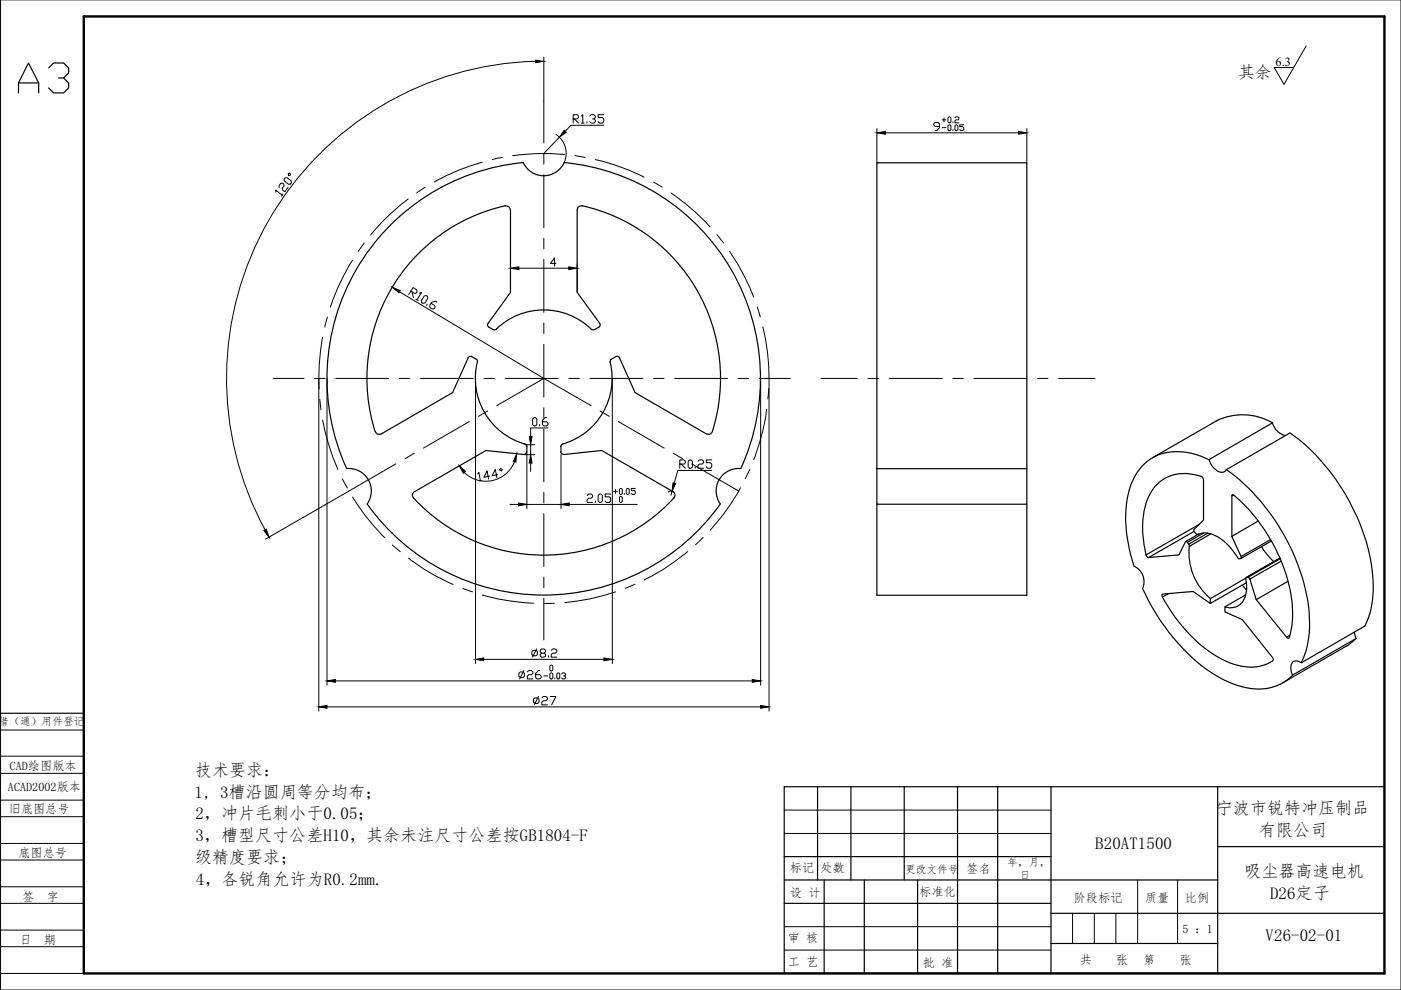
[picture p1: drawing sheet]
<svg xmlns="http://www.w3.org/2000/svg" width="297mm" height="210mm" viewBox="0 0 297 210" stroke-linecap="round" stroke-linejoin="round" font-family="sans-serif">
<!-- layer: 0 -->
<g fill="none" stroke="#000" stroke-width=".25">
<path d="M185.9 34.5h31.8v64.9h-31.8zM107.1 43.6a37.5 37.5 0 0 0-27.6 47.9M107.1 43.7l.8 .2 .3 .6M108.2 44.5v17.5l-4.8 6.7 .1 .5 1.1 .7M123.4 43.7l-.7 .2-.3 .6v17.5l4.8 6.6v.4l-.1 .2-1.1 .7M123.4 43.6a37.5 37.5 0 0 1 27.6 47.9M100 75.6h-.4l-.3 .3-3.3 7.3-15.2 8.8M100 75.6l1.2 .7v.4M101.2 76.7a14.5 14.5 0 0 0 10.1 17.4M105.2 69.8a14.5 14.5 0 0 1 20.1 0M105.2 69.8l-.6 .1M125.3 69.8l.7 .1"/>
<path d="M129.4 76.7a14.5 14.5 0 0 1-10.1 17.4M130.6 75.6l-1.1 .7-.1 .4M130.6 75.6h.4l.3 .3 3.3 7.3 15.2 8.8M73.5 99.3a45.9 45.9 0 0 1 37.4-64.8 4.8 4.8 0 0 0 4.4 2.8 4.8 4.8 0 0 0 4.3-2.8 46 46 0 0 1 37.5 64.8 4.8 4.8 0 0 0-4.6 2.4 4.8 4.8 0 0 0 .2 5.2 46 46 0 0 1-74.9 0 4.8 4.8 0 0 0 .3-5.2 4.8 4.8 0 0 0-4.6-2.3M79.6 91.5l.5 .5h.7M111.1 96.4l-8.1-.9-15.1 8.7M111.3 94.2l.4 .5M111.7 95.8l-.2 .4-.4 .1M111.7 94.7v1.1M118.9 95.8l.2 .4 .4 .1M118.9 94.7v1.1M119.3 94.2l-.4 .5"/>
<path d="M119.5 96.4l8.1-.9 15.1 8.7M151 91.5l-.5 .5h-.7M185.9 99.4v7.5h31.8v-7.5M260 99.6a44.2 44.2 0 0 1 17.6 30.1 20.7 20.7 0 0 1-1.7 10.8 1.3 1.3 0 0 0-2.1 .4v1.4l.3 .8a10.5 10.5 0 0 1-10.8 2.5 28.7 28.7 0 0 1-13.8-9.6 47.6 47.6 0 0 1-7.2-11.2M260 99.6a1.56 1.56 0 0 1-2.6-.3l-.5-.7-.6-1.1a12.8 12.8 0 0 0-11.8-.5 11.9 11.9 0 0 0-5.6 9.3 30 30 0 0 0 1.5 13.7M260 99.6l13.5-7.8a43.7 43.7 0 0 1 17.6 31.2 19.2 19.2 0 0 1-1.7 9.7l-13.5 7.8M269.8 89.6a12.6 12.6 0 0 0-11.9-.4l-13.5 7.8M269.8 89.6a3.7 3.7 0 0 0 2.7 2.8M269.8 89.6l-13.5 7.9M87.9 104.2l-.4 .4v.8a37.4 37.4 0 0 0 55.5 0v-.8l-.3-.4M185.9 106.9v19.3h31.8v-19.3M243 117.7l.1 .2 .4 .3"/>
<path d="M252.2 115.8a12.7 12.7 0 0 0 4.4 11.1M253.2 112.2l-.1 .4 .5 .6M253.2 112.7l-9.7 5.5M253.6 113.1l.3 .2M253.9 113.3a4.9 4.9 0 0 1 5.1 1.1l1.5 1.4 1.9 2.4M254.2 113.2l-2.8 1.6M254.2 111.2l-11.2 6.5M254.7 101l.4 .7M254.7 101a8.7 8.7 0 0 0-9.9 2.2 14.9 14.9 0 0 0-2.4 11.2l.6 3.3M255.2 101.7v8.6l-2 1.9M255.2 113l-3.5 2M256.1 113l-4.1 2.4-.4-.6h-.2l-1.4 2.9-6.5 .5"/>
<path d="M256.7 113.2l-4.5 2.6-.2-.4M261.5 105l-.3 .2M262.4 118.2l.3 .3 .5-.2-2-4.6v-8.5a.23 .23 0 0 1 .1-.3 .23 .23 0 0 1 .3 .1 35.6 35.6 0 0 1 12.5 24.6 13.8 13.8 0 0 1-.9 5.7l-.4-.2-6.5-8M266.8 110.5l-5.6 3.2M267.4 115.9l1.4 1.9 1.2 1.3M269.4 114.4l-6.3 3.6M269.6 114.7l-6.5 3.7M271.4 118.5l-6.8 3.9M271.6 119l-6.6 3.8M240.4 120a3.6 3.6 0 0 1 1.8 4.8M247.7 125.9l-1.2 .7M263.4 124.1l.9 1.1"/>
<path d="M264.1 126.1l-4.4 2.6M264.2 122.4l7.2-4.1-7.1 4.1M264.3 123.5l-7.7 4.4M264.5 122.4l.5 .4M264.6 122.4h-.4l-.1 .2a6.1 6.1 0 0 1-1.1 5.6l-1.3 .5a3.2 3.2 0 0 1-2 0v1l3.7 1.7 6.4 8a.47 .47 0 0 1 .1 .7 9.2 9.2 0 0 1-8.3 .8 27.2 27.2 0 0 1-13.2-11.1l-1.9-3.2-.1-.5 .1-.1 6.5-.6 3.6 2.5v-1l7.5-4.3M265 122.8l1.3 4.3M273.1 123.2l-6.8 3.9M273.5 134.7l-.7 .4M287.2 134l.3 1.3M287.5 135.3l-2.1 1.7-13.5 7.8M287.6 135.4l-13.5 7.7"/>
</g>
<g fill="none" stroke="#000" stroke-width=".21">
<path d="M.1 0h296.9v209.9h-296.9zM.1 154.8h17.7M.1 178.8h17.7M.1 173.2h17.7M.1 169.6h17.7M.1 164h17.7M.1 160.3h17.7M166.3 176.7h56.5M166.3 171.8h56.5M.1 197.2h17.7M.1 191.5h17.7M.1 188h17.7"/>
<path d="M.1 182.3h17.7M166.3 196.5h56.5M.1 206.4h17.7M.1 200.7h17.7M166.3 201.4h56.5"/>
</g>
<path d="M17.8 3.5h275.7v202.9h-275.7z" fill="none" stroke="#000" stroke-width=".51"/>
<g fill="none" stroke="#000" stroke-width=".25">
<path d="M.1 151.2h17.7M173.3 166.8v19.8M180.4 166.8v19.8M191.7 166.8v19.8M203 166.8v39.6M211.5 166.8v39.6M222.8 166.8v39.6M258.2 166.8v39.6M258.2 179.5h35.3M293.5 166.8h-127.2v39.6h127.2M166.3 191.5h56.5M166.3 186.6h91.9"/>
<path d="M166.3 181.6h56.5M174.7 186.6v19.8M183.2 186.6v19.8M194.5 186.6v19.8M222.8 193.6h70.7M17.8 206.4v-39.6v39.6M222.8 200h35.4"/>
</g>
<path d="M276.9 9.8l-4.7 8.1-2-3.6h4.1M227.4 193.6v6.4M232 193.6v6.4M236.6 193.6v6.4M241.2 186.6v13.4M249.7 186.6v13.4" fill="none" stroke="#000" stroke-width=".21"/>
<g fill="none" stroke="#000" stroke-width=".21">
<path d="M90.2 39.7l-1.9 1.2M102.2 34.4a45.7 45.7 0 0 0-10.1 4.2M106.5 33.4l-2.1 .4M115.3 21.5v8.8M115.3 32.6v2.2M115.3 37.1v11.2M119.7 32.7a50.3 50.3 0 0 0-11 .3M121.9 33l2.2 .4M126.2 33.8a45.2 45.2 0 0 1 10.4 3.8M138.5 38.6l1.9 1.1M74.7 55.2a44 44 0 0 0-4.7 9.9M77.2 51.5l-1.3 1.8"/>
<path d="M86.6 42.2a45.8 45.8 0 0 0-8 7.6M115.3 50.5v2.3M115.3 55v11.2M142.3 40.9a46.2 46.2 0 0 1 8.3 7.2M152 49.8l1.4 1.7M154.7 53.3a45.7 45.7 0 0 1 5.1 9.7M68.4 71.5a49.2 49.2 0 0 0-.8 11M69.4 67.2l-.5 2.2M115.3 68.5v2.3M115.3 73v11.2M160.6 65.1l.6 2.1M161.7 69.3a45.2 45.2 0 0 1 1.4 10.9"/>
<path d="M57.9 80.2h6.6M66.7 80.2h2.2M67.8 84.7l.3 2.2M68.4 89a47.5 47.5 0 0 0 3.3 10.5M71.2 80.2h11.2M83.9 98.4l-9.9 5.7M84.7 80.2h2.2M87.8 96.1l-1.9 1.2M89.1 80.2h11.3M99.5 89.4l-9.7 5.6M102.6 80.2h2.2M103.4 87.1l-1.9 1.2"/>
<path d="M105.4 86l9.9-5.8 10 5.8M107.1 80.2h11.2M115.3 86.5v2.2M115.3 90.9v11.3M120.6 80.2h2.2M125.1 80.2h11.2M127.2 87.1l2 1.2M131.1 89.4l9.7 5.6M138.5 80.2h2.3M142.8 96.1l1.9 1.2M143 80.2h11.2M146.7 98.4l9.9 5.7"/>
<path d="M156.5 80.2h2.2M159 99.5l-1 2M161 80.2h6.5M162.5 86.8a43.5 43.5 0 0 1-2.7 10.7M163 82.4l-.2 2.2M174.1 80.2h7.7M184 80.2h2.3M188.5 80.2h11.3M202 80.2h2.2M206.5 80.2h11.2M219.9 80.2h2.3M224.4 80.2h7.8"/>
<path d="M72.6 101.5l1 2M74.7 105.4a43.8 43.8 0 0 0 6.9 8.6M83.2 115.5l1.7 1.5M86.6 118.3a41.6 41.6 0 0 0 9.5 5.6M115.3 104.4v2.3M115.3 108.9v11.2M145.8 116.9a50.1 50.1 0 0 1-9.2 6.1M149.1 114l-1.6 1.5M157 103.4a47.2 47.2 0 0 1-6.4 9M98.1 124.8l2.1 .7M102.3 126.2a44.5 44.5 0 0 0 10.8 1.7M115.3 122.4v2.2"/>
<path d="M115.3 126.8v8.9M117.5 127.9h-2.2M130.5 125.5a45.8 45.8 0 0 1-10.8 2.3M134.6 123.9l-2 .8"/>
</g>
<g fill="none" stroke="#000" stroke-width=".21">
<path d="M113.5 13a67.2 67.2 0 0 0-57.3 99.3M115.3 12.1v9.4M60.4 37.7l.4-.1 1 .8v.4l-.2 .2-.4 .1-.9-.7-.1-.5zM61.1 39.7l-.7 1-.5-.4-.1-.4 .4-.5-.1-.4-.2-.2-.4 .1-.3 .5v.4M61.1 36.8l.4-.1 .1 .4-.4 .1zM117.9 28.5a4.8 4.8 0 0 1 1.7 6M118.6 29.1l-3.3 3.4M121.5 25.2h.9l.3-.3v-.3l-.3-.3h-.9v1.8M121.8 25.2l.9 .9M123.3 24.6l.3-.3v1.8M123.3 26.1h.6M124.4 25.8v.3"/>
<path d="M125 24.6l.3-.3h.6l.3 .3v.3l-.3 .3h-.3M125.9 25.2l.3 .3v.3l-.3 .3h-.6l-.3-.3M128 26.6h-6.9l-1.3 1.2M128 24.3h-1.2v.6h.9l.3 .3v.6l-.3 .3h-.6l-.3-.3M185.9 27.3v7.2M187.7 28.2h28.3M199.2 26.8h-.9l-.3-.3v-.3l.3-.2h.6l.3 .2v.9l-.6 .6h-.3M199.8 25.4h.8M199.8 27.1h.8M200.1 25v.8M201 25l.2-.2 .4 .2v.8l-.2 .2-.4-.2zM201 26.7l.2-.2 .4 .2v.8l-.2 .2-.4-.2z"/>
<path d="M202 25.8v.2M202 27.5v.2M202.5 25l.2-.2h.4l.2 .2-.2 .4h-.4l-.2 .2v.4h.8M202.5 26.7l.2-.2 .4 .2v.8l-.2 .2-.4-.2zM204.3 26.5h-.8v.4h.6l.2 .2v.4l-.2 .2h-.4l-.2-.2M217.7 27.3v7.2M58.5 40.7l-.1-.4 1.4 1.1M60 41.1l-.3 .5M108.2 56v6M110 56.9h10.6M117.9 55.9h-1.2l.9-1.2v1.7M122.4 56v6"/>
<path d="M84.7 61.9l30.6 18.3M87.1 61.7l.8 .5 .4-.1 .1-.2-.1-.5-.7-.4-1 1.5M87.4 61.9l.3 1.2M88.2 63.4l.5 .3M88.9 62.2l.5-.2-1 1.6M89.9 62.8l.5-.1 .2 .1 .1 .4-.6 1-.4 .1-.3-.1v-.4zM90.6 64.5l-.1 .3M92.6 64l-.2-.1-.8 .2-.5 .7 .1 .4 .5 .3 .4-.1 .2-.2-.2-.4-.7-.5M67.6 80.2v70.6M69.3 80.2v65.1M100.8 80.2v60.5M106.2 99.3l.3 .2-.2 .4-.4-.3z"/>
<path d="M109.1 97.9a6.5 6.5 0 0 1-10.7 2.3M111.7 94.3h1.7M112.5 94.3v2.1M112.5 98.2v1.8M112.9 88.8l.3-.3h.3l.3 .3v1.2l-.3 .3h-.3l-.3-.3zM113.4 96.4h-1.7v11.4M114.4 90v.3M115.9 88.5h-.3l-.6 .6v.9l.3 .3h.6l.3-.3v-.3l-.3-.3h-.9M116.2 90.7h-3.7v1.8M118.9 96.4v11.4M129.8 80.2v60.5M144.1 98.4h.9l.3-.3v-.3l-.3-.3h-.9v1.8"/>
<path d="M144.4 98.4l.9 .9M145.9 97.8l.3-.3h.3l.3 .3v1.2l-.3 .3h-.3l-.3-.3zM147.4 99v.3M148 97.8l.3-.3h.6l.3 .3v.3l-.3 .3h-.6l-.3 .3v.6h1.2M150.9 99.8h-7.2l-.8 2.7M150.9 97.5h-1.1v.6h.8l.3 .3v.6l-.3 .3h-.5l-.3-.3M161.3 80.2v65.1M163.1 80.2v70.6M74 104.1l-17.7 10.2M101.3 100.5l.2-.3 .3 1.7M102.1 101.9l-.5 .1M103.8 100.9l-1.2 .3 .7-1.4 .3 1.8"/>
<path d="M105.5 100.6l-1.2 .3 .7-1.4 .4 1.8M108.1 106.9h1.8M111.7 106.9h7.2M120.7 106.9h14.4M124.5 105l.3-.3h.6l.2 .3v.3l-.2 .3h-.6l-.3 .3v.6h1.1M126.2 106.2v.3M126.8 105l.3-.3h.3l.3 .3v1.2l-.3 .3h-.3l-.3-.3zM129.5 104.7h-1.2v.6h.9l.3 .3v.6l-.3 .3h-.6l-.3-.3M130.1 104.2h.8M130.5 103.8v.8M131.5 103.6l.4 .2v.8l-.2 .2-.4-.2v-.8zM131.5 105.3l.4 .2v.8l-.2 .2-.4-.2v-.8z"/>
<path d="M132.4 104.6v.2M132.8 103.8l.2-.2 .4 .2v.8l-.2 .2-.4-.2zM134.7 103.6h-.9v.4h.7l.2 .2v.4l-.2 .2h-.4l-.3-.2M142.5 104.2l-.2 .8M142.7 104.2a.87 .87 0 0 0-1 .1M102.6 139.8h25.4M112.8 138.2l.3-.3h.6l.2 .3v.6l-.2 .2h-.6l-.3-.2zM113.8 137.6l-.9 1.7M114.8 138.5l-.3-.3v-.3l.3-.3h.6l.3 .3v.3l-.3 .3h-.6l-.3 .3v.2l.3 .3h.6l.3-.3v-.2l-.3-.3M116.3 139v.3M116.9 137.9l.3-.3h.6l.3 .3v.3l-.3 .3h-.6l-.3 .3v.5h1.2M69.3 149.9h92"/>
<path d="M71.1 144.4h88.4M110 142.8l.3-.3h.6l.3 .3v.6l-.3 .3h-.6l-.3-.3zM111.1 142.2l-.9 1.7M111.8 142.5l.3-.3h.6l.3 .3v.3l-.3 .3h-.6l-.3 .3v.5h1.2M113.4 148h.6l.3 .3v.6l-.3 .3h-.6l-.3-.3v-.6zM114.2 147.7l-.9 1.8M114.5 142.2h-.3l-.6 .6v.9l.3 .2h.6l.3-.2v-.3l-.3-.3h-.9M114.9 148l.3-.3h.6l.3 .3v.3l-.3 .3h-.6l-.3 .3v.6h1.2M115.3 143.3h.8M116.6 141.2l.2-.2 .4 .2v.8l-.2 .3-.4-.3zM116.6 142.9l.2-.2 .4 .2v.8l-.2 .2-.4-.2zM116.7 147.7h1.1l-.8 1.8"/>
<path d="M117.6 143.7v.2M118.3 142.7l.4 .2v.8l-.2 .2-.4-.2v-.8zM119.1 142.9l.2-.2h.4l.2 .4-.4 .2M119.7 143.3l.2 .2-.2 .4h-.4l-.2-.2"/>
</g>
<g fill="#000" stroke="#000" stroke-width=".21">
<path d="M113.5 12.8l1.8 .2-1.8 .3zM119.6 27.6l.4 .4-1.4 1.1zM185.9 28.2l1.8-.3v.6zM216 27.9l1.7 .3-1.7 .3zM108.2 56.9l1.8-.3v.6zM120.6 56.6l1.8 .3-1.8 .3zM83.2 60.9l1.7 .7-.3 .5zM109.5 96.2l-.1 1.8-.6-.2zM112.5 96.4l.3 1.8h-.6zM112.2 92.5h.6l-.3 1.8zM56 112.5l.5-.3 .6 1.7zM97.4 98.8l1.3 1.2-.5 .3z"/>
<path d="M109.9 106.7l1.8 .2-1.8 .3zM118.9 106.9l1.8-.2v.5zM142.7 102.4l.5 .1-.7 1.7zM100.8 139.8l1.8-.3v.6zM128 139.5l1.8 .3-1.8 .3zM67.6 149.9l1.7-.3v.6zM69.3 144.4l1.8-.3v.6zM159.5 144.1l1.8 .3-1.8 .3zM161.3 149.6l1.8 .3-1.8 .3z"/>
</g>
<path d="M111.3 94.2l.4 .1v.4M111.7 95.8v.6h-.6" fill="none" stroke="#000" stroke-width=".21"/>
<text font-size="10.6" x="3.2" y="20.8">A3</text>
<g font-size="3.6">
<text x="262.5" y="16.5">其余</text>
<text x="41.3" y="164.5">技术要求：</text>
<text x="41.2" y="169.1">1, 3槽沿圆周等分均布；</text>
<text x="41.4" y="173.8">2，冲片毛刺小于0.05；</text>
<text x="257.8" y="172.6">宁波市锐特冲压制品</text>
<text x="41.4" y="178.4">3，槽型尺寸公差H10，其余未注尺寸公差按GB1804-F</text>
<text x="266.9" y="177.2">有限公司</text>
<text x="41.3" y="183">级精度要求；</text>
<text x="232.2" y="180">B20AT1500</text>
<text x="263.8" y="186">吸尘器高速电机</text>
<text x="41.5" y="187.7">4，各锐角允许为R0.2mm.</text>
<text x="269.3" y="190.6">D26定子</text>
<text x="268.3" y="199.4">V26-02-01</text>
</g>
<g font-size="2.6">
<text x="270.5" y="14">6.3</text>
<text x="1.7" y="167.6">ACAD2002版本</text>
<text x="2.1" y="163.3">CAD绘图版本</text>
<text x="1.8" y="172.5">旧底图总号</text>
<text x="3.9" y="181.6">底图总号</text>
<text x="167.5" y="184.9">标记</text>
<text x="174" y="184.9">处数</text>
<text x="204.9" y="185.1">签名</text>
<text x="4.7" y="190.9">签</text>
<text x="9.9" y="190.9">字</text>
<text x="167.5" y="190.1">设 计</text>
<text x="194.9" y="189.9">标准化</text>
<text x="227.7" y="191.2">阶段标记</text>
<text x="242.7" y="191.3">质量</text>
<text x="251.2" y="191.3">比例</text>
<text x="250.7" y="197.9">5 ：1</text>
<text x="4.1" y="200.1">日</text>
<text x="9.3" y="200.1">期</text>
<text x="166.9" y="199.7">审 核</text>
<text x="167" y="204.8">工 艺</text>
<text x="195.7" y="205.1">批 准</text>
<text x="228.9" y="204.4">共</text>
<text x="236.7" y="204.4">张</text>
<text x="242.4" y="204.5">第</text>
<text x="250.1" y="204.5">张</text>
</g>
<g font-size="2.3">
<text x="-.3" y="153.7">借（通）用件登记</text>
<text x="191.9" y="185.1">更改文件号</text>
<text x="213.6" y="183.6">年，月，</text>
<text x="216.2" y="186.4">日</text>
</g>
</svg>
